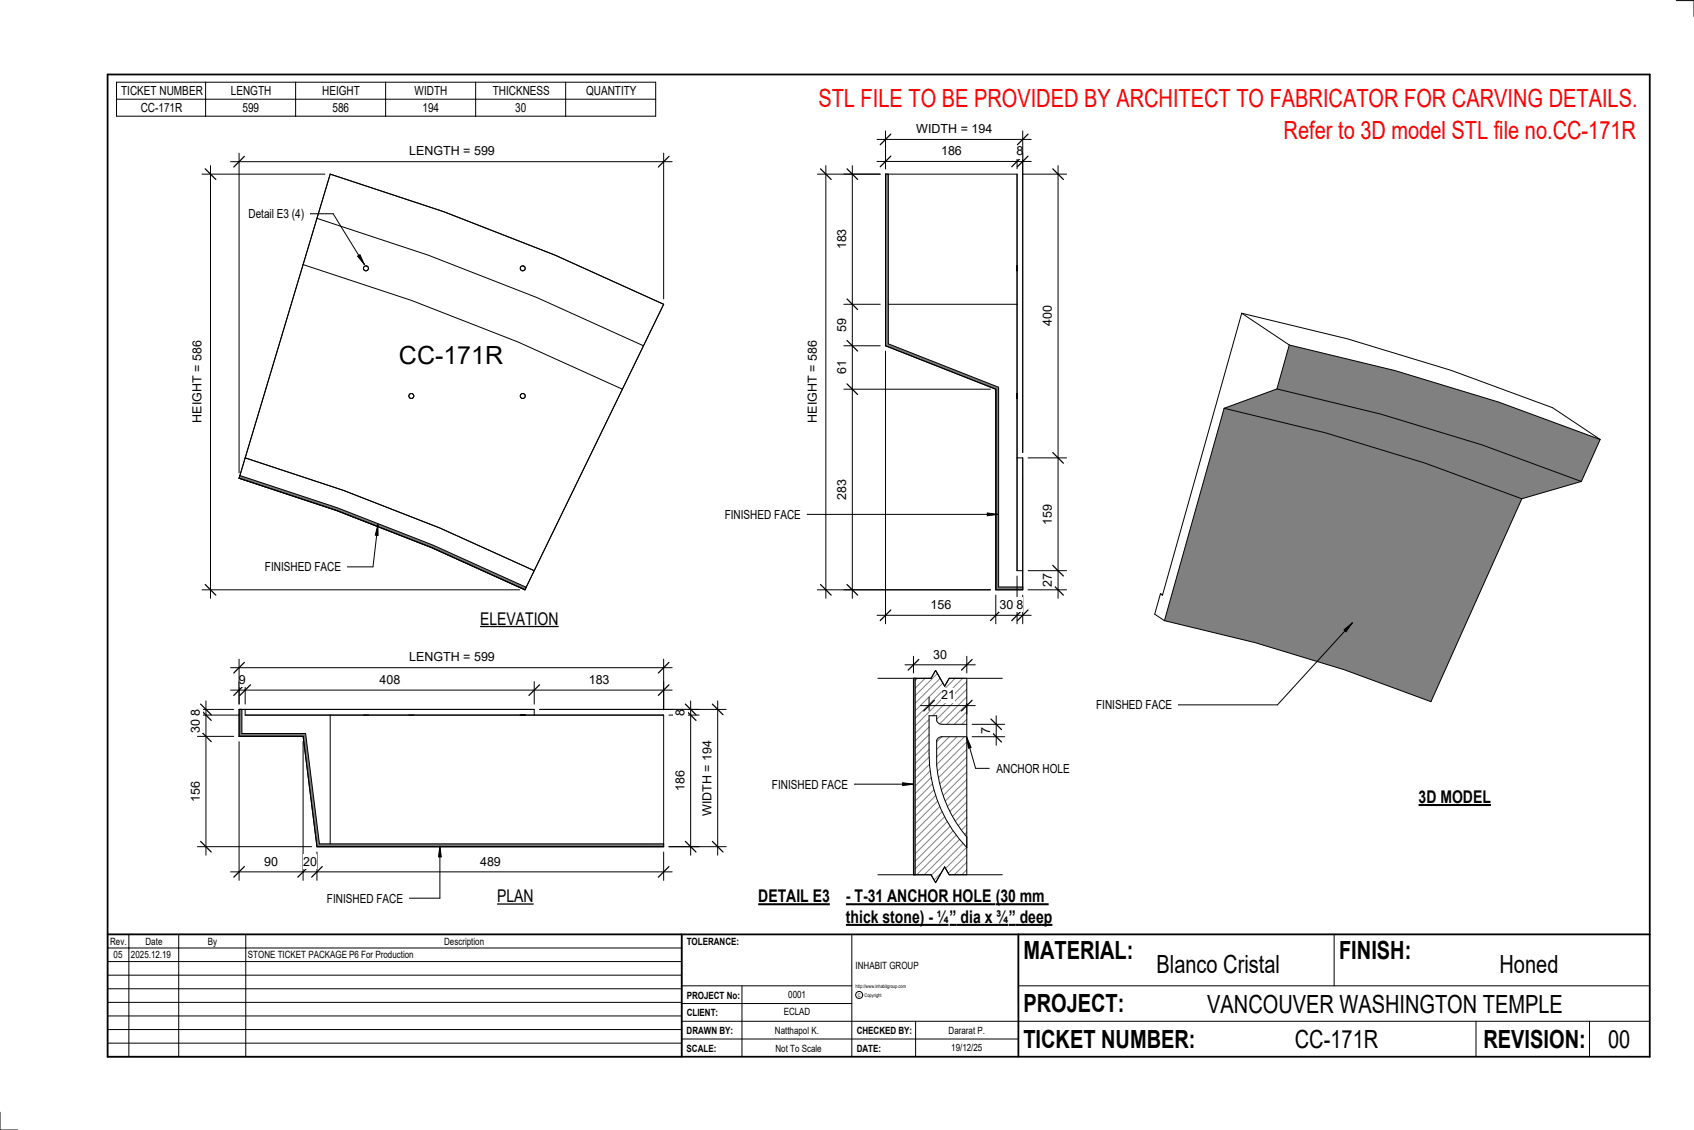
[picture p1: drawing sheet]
<svg xmlns="http://www.w3.org/2000/svg" width="914mm" height="610mm" viewBox="0 0 914 610" stroke-linecap="round" stroke-linejoin="round" font-family="sans-serif">
<g fill="#808080">
<path d="M661 220l54 13 54 17 52 19-49 110a872 872 0 0 0-143-44z"/>
<path d="M661 220l28-10 56 13 55 17 54 20-33 9a972 972 0 0 0-160-49z"/>
<path d="M696 186l57 14 56 17 55 20-10 23a994 994 0 0 0-165-50z"/>
</g>
<g fill="none" stroke="#000" stroke-width=".54">
<path d="M670 169l57 14 56 17 55 20 26 17M670 169l26 17M670 169l-43 152-1-1M696 186l57 14 56 17 55 20M696 186l-7 24M689 210l-28 10M689 210l56 13 55 17 54 20M661 220l54 13 54 17 52 19M661 220l-32 115M864 237l-10 23M854 260l-33 9M821 269l-49 110-47-18-48-14-48-12"/>
<path d="M626 320l2 1M626 320l-3 11 6 4"/>
</g>
<path d="M478 94h2v91l59 24v108h13v1h-14v-108l-60-23z" fill="#7c7c7c"/>
<g fill="none" stroke="#000" stroke-width=".54">
<path d="M478 94v70M478 94v93M478 94h71M480 94v91l59 24v108h13M549 94v70h-69M549 94v214M478 118v69M549 143v3zM478 187l60 23M538 210v108M549 212v3v-3M538 258v60"/>
<path d="M552 247h-3v61M552 247v61M552 247v71M538 318h14M549 308h3M552 308v10"/>
</g>
<path d="M129 257l53 17 52 20 50 23-1 1-50-23-51-20-53-17z" fill="#7c7c7c"/>
<g fill="none" stroke="#000" stroke-width=".54">
<path d="M178 94l61 20 60 24 59 26-75 154M178 94l-49 164M178 94l-7 24M171 118l60 20 59 23 57 26-11 23-56-25-58-23-58-19zM129 258v-1l53 17 52 20 50 23-1 1M129 258l53 17 51 20 50 23M132 247l53 18 52 20 51 23"/>
<circle cx="198" cy="145" r="1.3"/>
<circle cx="282" cy="145" r="1.3"/>
<circle cx="222" cy="214" r="1.3"/>
<circle cx="282" cy="214" r="1.3"/>
</g>
<path d="M129 383h2v13h34l7 59h186v2h-187l-7-60h-35z" fill="#7c7c7c"/>
<g fill="none" stroke="#000" stroke-width=".54">
<path d="M129 383h159M129 383v14h35M129 383h3M131 383v13h34l7 59h186M132 386h64M132 383h156M132 386h46M132 383v3M164 397l7 60M178 386h180M178 386v69M196 386h3"/>
<path d="M199 386h22M221 386h2M223 386h65M281 386h3zM288 386h70M288 383v3M358 386v71M171 457h176M171 457h187M178 457h180"/>
</g>
<path d="M494 366v106h9l2 4 5-8 2 4h10v-15a73 73 0 0 1-20-50v-21h4v3l2 2h14v-25h-10l-2 4-5-8-2 4zM506 398v1a67 67 0 0 0 4 32 69 69 0 0 0 12 21v-55h-14z" fill="#fff"/>
<path d="M493 366h1v106h-1z" fill="#7c7c7c"/>
<g fill="none" stroke="#808080" stroke-width=".54">
<path d="M495 366l-1 1M499 366l-5 5M506 363l-12 12M507 366l-13 13M509 368l-15 15M516 366l-22 21M520 366l-26 26M522 368l-19 18M522 372l-16 16M522 376l-15 15M522 380l-11 11M502 388l-8 8"/>
<path d="M502 392l-8 8M502 396l-8 8M508 397l-2 3M512 397l-6 7M517 397l-11 11M521 397l-15 15M522 384l-7 7M522 388l-3 3M502 400l-8 8M502 404l-8 8M502 408l-8 8M502 412l-8 8"/>
<path d="M502 416l-8 8M503 419l-9 9M522 400l-16 16M522 404l-15 16M522 408l-15 15M522 412l-14 14M522 416l-13 13M503 423l-9 9M504 426l-10 10M505 429l-11 11M506 432l-12 12M507 435l-13 13"/>
<path d="M509 438l-15 14M522 421l-12 11M522 425l-11 10M522 429l-9 9M522 433l-8 7M522 437l-6 6M510 441l-16 15M511 443l-17 18M513 446l-19 19M514 448l-20 21M516 451l-21 21M518 453l-19 19"/>
<path d="M520 455l-17 17M522 457l-12 12M522 441l-5 4M522 445l-3 3M522 449l-1 1M508 471l-4 4M522 461l-10 10M522 465l-7 7M522 469l-3 3"/>
</g>
<path d="M455 94h20M460 89v234M455 164h20M455 187h20M455 210h80M455 318h80M493 366h10l2-4 5 8 2-4h10v106h-10l-2-4-5 8-2-4h-10zM494 366v106M522 391h-14l-2-2v-3h-4a112 112 0 0 0 4 45 73 73 0 0 0 16 26M522 397h-14l-2 2a67 67 0 0 0 6 37 69 69 0 0 0 10 16" fill="none" stroke="#000" stroke-width=".54"/>
<path d="M457 91l6 6M457 161l6 6M457 184l6 5M457 207l6 6M457 315l6 6" fill="none" stroke="#000" stroke-width=".67"/>
<g fill="#fff">
<path d="M451 259h7v11h-7z"/>
<path d="M451 195h7v7h-7z"/>
<path d="M451 172h7v7h-7z"/>
<path d="M451 124h7v11h-7z"/>
</g>
<path d="M441 94h34M446 89v234M441 318h94" fill="none" stroke="#000" stroke-width=".54"/>
<path d="M443 91l6 6M443 315l6 6" fill="none" stroke="#000" stroke-width=".67"/>
<path d="M435 184h8v44h-8z" fill="#fff"/>
<path d="M473 87h84M478 82v9M549 82v9M552 82v162" fill="none" stroke="#000" stroke-width=".54"/>
<path d="M481 84l-6 6M552 84l-6 6M555 84l-6 6" fill="none" stroke="#000" stroke-width=".67"/>
<g fill="#fff">
<path d="M549 78h3v7h-3z"/>
<path d="M508 78h11v7h-11z"/>
</g>
<path d="M473 75h84M478 71v20M552 71v173" fill="none" stroke="#000" stroke-width=".54"/>
<path d="M481 72l-6 6M555 72l-6 6" fill="none" stroke="#000" stroke-width=".67"/>
<path d="M495 66h41v7h-41z" fill="#fff"/>
<path d="M552 94h24M571 89v234M555 247h21M555 308h21M555 318h21" fill="none" stroke="#000" stroke-width=".54"/>
<path d="M568 91l6 6M568 244l6 6M568 305l6 6M568 315l6 6" fill="none" stroke="#000" stroke-width=".67"/>
<g fill="#fff">
<path d="M562 309h7v8h-7z"/>
<path d="M562 272h7v11h-7z"/>
<path d="M562 165h7v11h-7z"/>
</g>
<path d="M478 189v148M549 311v26M473 332h84M538 321v16M552 321v16" fill="none" stroke="#000" stroke-width=".54"/>
<path d="M481 329l-6 6M540 329l-5 6M552 329l-6 6M555 329l-6 6" fill="none" stroke="#000" stroke-width=".67"/>
<g fill="#fff">
<path d="M549 323h3v7h-3z"/>
<path d="M540 323h7v7h-7z"/>
<path d="M502 323h11v7h-11z"/>
<path d="M215 184h57v15h-57z"/>
</g>
<path d="M168 115h12l17 28M193 138l1-1 3 6z" fill="none" stroke="#000" stroke-width=".54"/>
<path d="M193 138l1-1 3 6z" fill="#000"/>
<path d="M134 112h30v7h-30z" fill="#fff"/>
<path d="M124 87h239M129 83v172M358 83v78" fill="none" stroke="#000" stroke-width=".54"/>
<path d="M132 84l-6 6M361 84l-6 6" fill="none" stroke="#000" stroke-width=".67"/>
<path d="M221 78h46v7h-46z" fill="#fff"/>
<path d="M109 94h66M114 89v234M109 318h171" fill="none" stroke="#000" stroke-width=".54"/>
<path d="M111 91l5 6M111 315l5 6" fill="none" stroke="#000" stroke-width=".67"/>
<path d="M103 184h7v44h-7z" fill="#fff"/>
<path d="M124 372h239M129 368v12M132 368v12M288 368v12M358 368v15" fill="none" stroke="#000" stroke-width=".54"/>
<path d="M132 369l-6 6M135 369l-6 6M291 369l-5 6M361 369l-6 6" fill="none" stroke="#000" stroke-width=".67"/>
<g fill="#fff">
<path d="M318 363h11v7h-11z"/>
<path d="M205 363h11v7h-11z"/>
<path d="M129 363h4v7h-4z"/>
</g>
<path d="M129 356v24M358 356v27M124 360h239" fill="none" stroke="#000" stroke-width=".54"/>
<path d="M132 357l-6 6M361 357l-6 6" fill="none" stroke="#000" stroke-width=".67"/>
<path d="M221 351h46v7h-46z" fill="#fff"/>
<path d="M111 378v83M107 397h19M107 386h22M107 383h19M107 457h61" fill="none" stroke="#000" stroke-width=".54"/>
<path d="M108 380l6 6M108 394l6 6M108 383l6 6M108 454l6 6" fill="none" stroke="#000" stroke-width=".67"/>
<g fill="#fff">
<path d="M102 382h7v4h-7z"/>
<path d="M102 388h7v7h-7z"/>
<path d="M102 422h7v11h-7z"/>
</g>
<path d="M129 400v75M164 400v75M171 460v15M358 460v15M124 470h239" fill="none" stroke="#000" stroke-width=".54"/>
<path d="M132 467l-6 6M166 467l-5 6M174 467l-6 6M361 467l-6 6" fill="none" stroke="#000" stroke-width=".67"/>
<g fill="#fff">
<path d="M259 461h11v8h-11z"/>
<path d="M164 461h7v8h-7z"/>
<path d="M143 461h7v8h-7z"/>
</g>
<path d="M373 378v83M291 383h86M361 386h16M361 457h16" fill="none" stroke="#000" stroke-width=".54"/>
<path d="M370 380l6 6M370 383l6 6M370 454l6 6" fill="none" stroke="#000" stroke-width=".67"/>
<g fill="#fff">
<path d="M363 382h8v4h-8z"/>
<path d="M363 416h8v11h-8z"/>
</g>
<path d="M387 378v83M291 383h101M361 457h31" fill="none" stroke="#000" stroke-width=".54"/>
<path d="M385 380l5 6M385 454l5 6" fill="none" stroke="#000" stroke-width=".67"/>
<path d="M378 399h8v41h-8z" fill="#fff"/>
<path d="M474 366h29l2-4 5 8 2-4h29M461 423h32M487 422l6 1-6 1zM474 472h29l2 4 5-8 2 4h29" fill="none" stroke="#000" stroke-width=".54"/>
<path d="M487 422l6 1-6 1z" fill="#000"/>
<g fill="#fff">
<path d="M417 419h40v8h-40z"/>
<path d="M409 478h39v11h-39z"/>
</g>
<path d="M409 488h39" fill="none" stroke="#000" stroke-width="1.1" stroke-linecap="butt"/>
<g fill="#fff">
<path d="M457 478h80v11h-80z"/>
<path d="M537 478h29v11h-29z"/>
<path d="M457 489h56v11h-56z"/>
<path d="M513 489h3v11h-3z"/>
<path d="M516 489h28v11h-28z"/>
<path d="M544 489h4v11h-4z"/>
<path d="M548 489h20v11h-20z"/>
</g>
<path d="M457 488h80M457 499h55M513 499h31M537 488h29M544 499h24" fill="none" stroke="#000" stroke-width="1.1" stroke-linecap="butt"/>
<path d="M525 397h17M525 391h17M538 386v16" fill="none" stroke="#000" stroke-width=".54"/>
<path d="M535 395l6 5M535 388l6 6" fill="none" stroke="#000" stroke-width=".67"/>
<path d="M528 392h8v4h-8z" fill="#fff"/>
<path d="M502 376v7M522 379v6M497 381h29" fill="none" stroke="#000" stroke-width=".54"/>
<path d="M504 378l-5 6M525 378l-6 6" fill="none" stroke="#000" stroke-width=".67"/>
<path d="M508 371h7v8h-7z" fill="#fff"/>
<path d="M522 398l2 5-1 1z" fill="#000"/>
<path d="M522 398l2 5-1 1zM522 398l5 17h7" fill="none" stroke="#000" stroke-width=".54"/>
<path d="M538 411h39v7h-39z" fill="#fff"/>
<path d="M488 359h38M493 354v9M522 354v9" fill="none" stroke="#000" stroke-width=".54"/>
<path d="M496 356l-6 6M525 356l-6 6" fill="none" stroke="#000" stroke-width=".67"/>
<path d="M504 349h7v8h-7z" fill="#fff"/>
<g fill="none" stroke="#000" stroke-width=".54">
<path d="M905 0h9v9M460 504v66M720 504v28M891 504h-341v37M368 532h92M401 532v38M550 532h341M368 551h523M368 541h92M494 551v19M797 551v19M858 551v19"/>
<path d="M368 561h182M0 600v10h10"/>
<circle cx="464" cy="537" r="1.9"/>
</g>
<path d="M58 40h833v530h-833zM58 504h833M368 504v66M550 504v66" fill="none" stroke="#000" stroke-width=".96"/>
<g fill="#fff">
<path d="M652 534h192v15h-192z"/>
<path d="M513 562h17v6h-17z"/>
<path d="M425 533h10v6h-10z"/>
<path d="M423 543h15v6h-15z"/>
<path d="M418 553h24v6h-24z"/>
<path d="M624 513h68v15h-68z"/>
<path d="M809 513h33v15h-33z"/>
<path d="M512 553h20v6h-20z"/>
<path d="M699 553h45v15h-45z"/>
<path d="M442 45h443v16h-443z"/>
<path d="M868 553h12v15h-12z"/>
<path d="M61 512h5v6h-5z"/>
<path d="M693 63h192v15h-192z"/>
<path d="M259 329h43v10h-43z"/>
</g>
<path d="M259 338h43" fill="none" stroke="#000" stroke-width=".69" stroke-linecap="butt"/>
<path d="M268 478h20v11h-20z" fill="#fff"/>
<path d="M268 488h20" fill="none" stroke="#000" stroke-width=".69" stroke-linecap="butt"/>
<g fill="none" stroke="#000" stroke-width=".54">
<path d="M63 44h291v19h-291zM63 54h291M111 44v19M160 44v19M208 44v19M257 44v19M305 44v19M58 504h310v66h-310zM58 519h310M58 511h310M70 504v66M96 504v66"/>
<path d="M133 504v66M58 533h310M58 526h310M58 555h310M58 548h310M58 541h310M58 563h310"/>
</g>
<path d="M766 424h39v12h-39z" fill="#fff"/>
<path d="M766 434h39" fill="none" stroke="#000" stroke-width="1.1" stroke-linecap="butt"/>
<path d="M436 277h103M533 277h6l-6 1z" fill="none" stroke="#000" stroke-width=".54"/>
<path d="M533 277h6l-6 1z" fill="#000"/>
<path d="M391 274h41v7h-41z" fill="#fff"/>
<path d="M725 340l5-4-3 5zM730 336l-40 44h-54" fill="none" stroke="#000" stroke-width=".54"/>
<path d="M725 340l5-4-3 5z" fill="#000"/>
<path d="M592 377h40v7h-40z" fill="#fff"/>
<path d="M204 283v6h-1z" fill="#000"/>
<path d="M204 283v6h-1zM204 283l-3 23h-14" fill="none" stroke="#000" stroke-width=".54"/>
<path d="M143 302h41v8h-41z" fill="#fff"/>
<path d="M237 457l1 5h-1z" fill="#000"/>
<path d="M237 457l1 5h-1zM237 457v28h-16" fill="none" stroke="#000" stroke-width=".54"/>
<path d="M176 481h41v7h-41z" fill="#fff"/>
<g font-size="13.5" fill="#f00">
<text x="442" y="58">STL FILE TO BE PROVIDED BY ARCHITECT TO FABRICATOR FOR CARVING DETAILS.</text>
<text x="693" y="75">Refer to 3D model STL file no.CC-171R</text>
</g>
<g font-size="13.5">
<text x="215" y="196">CC-171R</text>
<text x="552" y="517">MATERIAL:</text>
<text x="723" y="517">FINISH:</text>
<text x="624" y="525">Blanco Cristal</text>
<text x="809" y="525">Honed</text>
<text x="552" y="546">PROJECT:</text>
<text x="652" y="546">VANCOUVER WASHINGTON TEMPLE</text>
<text x="552" y="565">TICKET NUMBER:</text>
<text x="699" y="565">CC-171R</text>
<text x="801" y="565">REVISION:</text>
<text x="868" y="565">00</text>
</g>
<g font-size="9.4">
<text x="259" y="337">ELEVATION</text>
<text x="766" y="433">3D MODEL</text>
<text x="268" y="487">PLAN</text>
<text x="409" y="487">DETAIL E3</text>
<text x="457" y="487">- T-31 ANCHOR HOLE</text>
<text x="537" y="487">(30 mm</text>
<text x="457" y="498">thick stone) - ¼</text>
<text x="513" y="498">”</text>
<text x="519" y="498">dia x ¾</text>
<text x="544" y="498">”</text>
<text x="550" y="498">deep</text>
</g>
<g font-size="6.7">
<text x="65" y="51">TICKET NUMBER</text>
<text x="125" y="51">LENGTH</text>
<text x="174" y="51">HEIGHT</text>
<text x="224" y="51">WIDTH</text>
<text x="266" y="51">THICKNESS</text>
<text x="316" y="51">QUANTITY</text>
<text x="76" y="60">CC-171R</text>
<text x="131" y="60">599</text>
<text x="179" y="60">586</text>
<text x="228" y="60">194</text>
<text x="278" y="60">30</text>
<text x="495" y="72">WIDTH = 194</text>
<text x="221" y="84">LENGTH = 599</text>
<text x="508" y="84">186</text>
<text x="549" y="84">8</text>
<text x="134" y="118">Detail E3 (4)</text>
<text x="457" y="135" transform="rotate(-90 457 135)">183</text>
<text x="457" y="179" transform="rotate(-90 457 179)">59</text>
<text x="568" y="176" transform="rotate(-90 568 176)">400</text>
<text x="457" y="202" transform="rotate(-90 457 202)">61</text>
<text x="109" y="228" transform="rotate(-90 109 228)">HEIGHT = 586</text>
<text x="441" y="228" transform="rotate(-90 441 228)">HEIGHT = 586</text>
<text x="457" y="270" transform="rotate(-90 457 270)">283</text>
<text x="391" y="280">FINISHED FACE</text>
<text x="568" y="283" transform="rotate(-90 568 283)">159</text>
<text x="143" y="308">FINISHED FACE</text>
<text x="568" y="317" transform="rotate(-90 568 317)">27</text>
<text x="502" y="329">156</text>
<text x="540" y="329">30</text>
<text x="549" y="329">8</text>
<text x="221" y="357">LENGTH = 599</text>
<text x="504" y="355">30</text>
<text x="129" y="369">9</text>
<text x="205" y="369">408</text>
<text x="318" y="369">183</text>
<text x="508" y="377">21</text>
<text x="592" y="383">FINISHED FACE</text>
<text x="108" y="386" transform="rotate(-90 108 386)">8</text>
<text x="369" y="386" transform="rotate(-90 369 386)">8</text>
<text x="108" y="395" transform="rotate(-90 108 395)">30</text>
<text x="534" y="396" transform="rotate(-90 534 396)">7</text>
<text x="538" y="417">ANCHOR HOLE</text>
<text x="417" y="425">FINISHED FACE</text>
<text x="369" y="427" transform="rotate(-90 369 427)">186</text>
<text x="108" y="433" transform="rotate(-90 108 433)">156</text>
<text x="384" y="440" transform="rotate(-90 384 440)">WIDTH = 194</text>
<text x="143" y="467">90</text>
<text x="164" y="467">20</text>
<text x="259" y="467">489</text>
<text x="176" y="487">FINISHED FACE</text>
</g>
<g font-size="5.4">
<text x="59" y="510">Rev.</text>
<text x="79" y="510">Date</text>
<text x="112" y="510">By</text>
<text x="240" y="510">Description</text>
<text x="371" y="510">TOLERANCE:</text>
<text x="61" y="517">05</text>
<text x="71" y="517">2025.12.19</text>
<text x="134" y="517">STONE TICKET PACKAGE P6 For Production</text>
<text x="462" y="523">INHABIT GROUP</text>
<text x="371" y="539">PROJECT No:</text>
<text x="425" y="538">0001</text>
<text x="371" y="548">CLIENT:</text>
<text x="423" y="548">ECLAD</text>
<text x="371" y="558">DRAWN BY:</text>
<text x="418" y="558">Natthapol K.</text>
<text x="462" y="558">CHECKED BY:</text>
<text x="512" y="558">Dararat P.</text>
<text x="371" y="567">SCALE:</text>
<text x="419" y="567">Not To Scale</text>
<text x="462" y="567">DATE:</text>
<text x="513" y="567">19/12/25</text>
</g>
<g font-size="2.7">
<text x="462" y="533">http://www.inhabitgroup.com</text>
<text x="463" y="538">C</text>
<text x="467" y="538">Copyright</text>
</g>
</svg>
